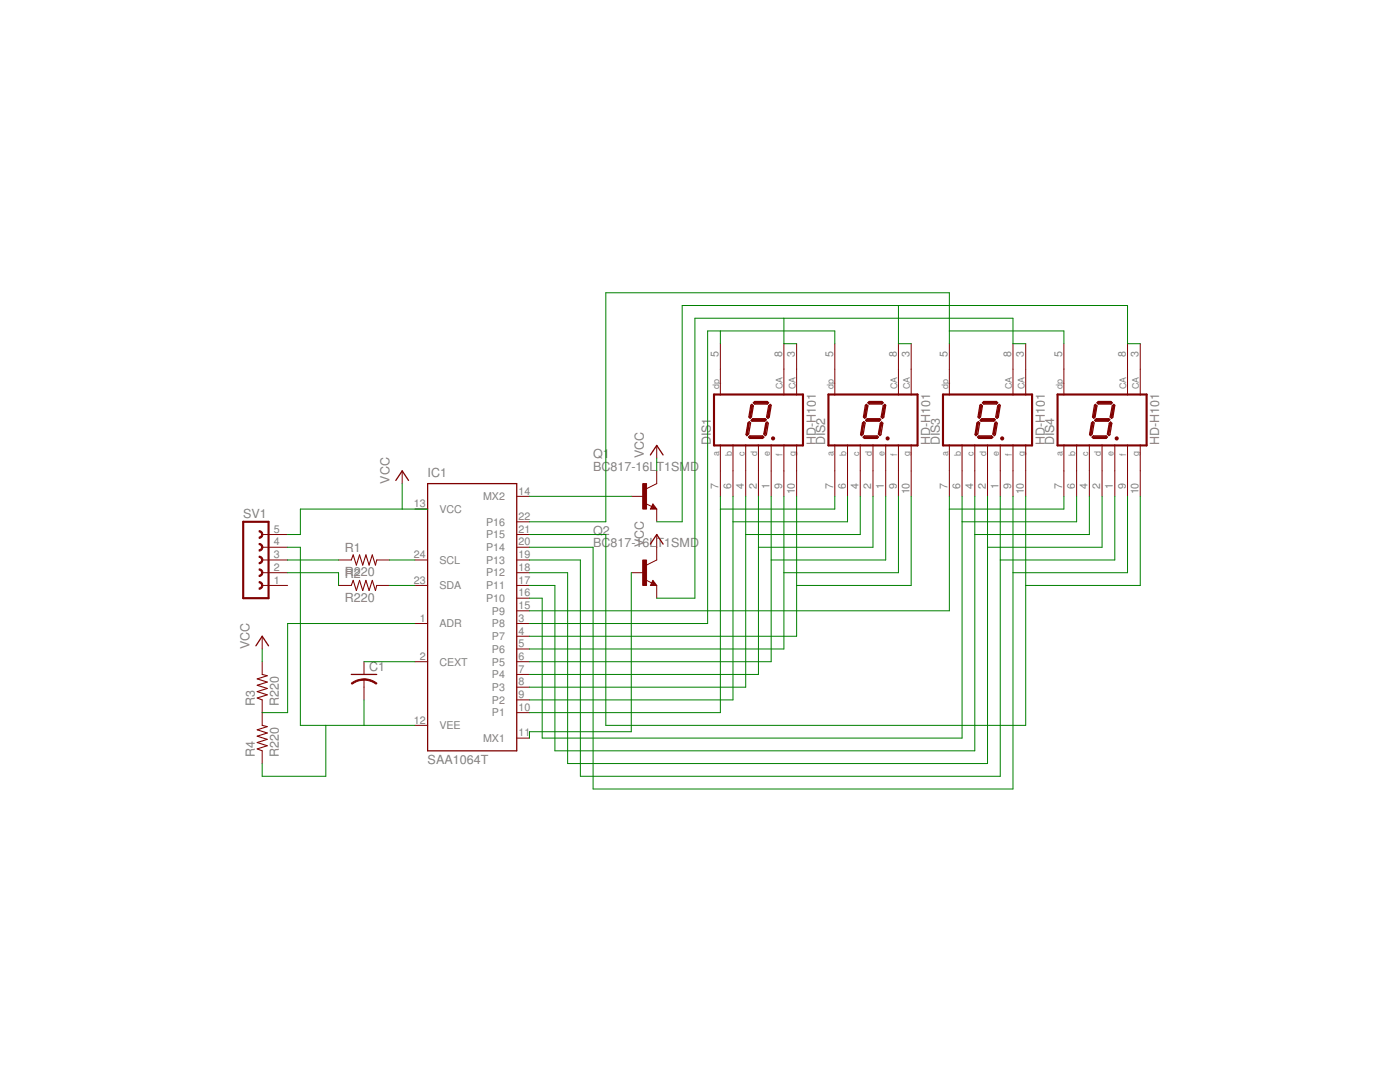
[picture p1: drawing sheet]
<svg xmlns="http://www.w3.org/2000/svg" width="279mm" height="216mm" viewBox="0 0 279 216" stroke-linecap="round" stroke-linejoin="round" font-family="sans-serif">
<g fill="none" stroke="#800000" stroke-width=".32">
<path d="M154.2 87.5h.2M177 87.5h.3M199.9 87.5h.2M222.7 87.5h.3"/>
<circle cx="154.3" cy="87.5" r=".25"/>
<circle cx="177.1" cy="87.5" r=".25"/>
<circle cx="200" cy="87.5" r=".25"/>
<circle cx="222.9" cy="87.5" r=".25"/>
</g>
<g fill="none" stroke="#800000" stroke-width=".25">
<path d="M79 95.9l1.3-1.9 1.2 1.9M85.3 96.5h17.8v53.3h-17.8zM129.8 90.8l1.3-1.9 1.2 1.9M149.4 87.2l.2-.2h2.6l.2 .2-.2 .3h-2.6zM149.5 84.1l.3 .3-.4 2.2-.3 .3-.2-.2 .4-2.3zM149.8 80.9l.3-.2 .2 .3-.3 2.2-.3 .3-.2-.3zM150.2 83.5h2.5l.2 .3-.3 .3h-2.5l-.2-.2zM150.6 80.1h2.5l.3 .3-.3 .2h-2.5l-.3-.2zM152.8 84.5l.3-.3 .2 .3-.3 2.2-.3 .2-.3-.3zM153.4 81l.3-.3 .2 .2-.4 2.3-.2 .3-.3-.3zM172.4 84.1l.3 .3-.4 2.2-.4 .3-.2-.2 .4-2.3zM172.5 87h2.5l.3 .2-.3 .3h-2.5l-.2-.3z"/>
<path d="M172.7 80.9l.2-.2 .3 .3-.4 2.2-.2 .3-.3-.3zM173.1 83.5h2.5l.2 .3-.3 .3h-2.6l-.1-.2zM173.5 80.1h2.5l.3 .3-.3 .2h-2.5l-.3-.2zM175.7 84.5l.2-.3 .3 .3-.4 2.2-.2 .2-.3-.3zM176.3 81l.3-.3 .2 .2-.4 2.3-.3 .3-.2-.3zM195 84.4l.3-.3 .2 .3-.4 2.2-.3 .3-.2-.2zM195.3 87h2.6l.2 .2-.2 .3h-2.6l-.2-.3zM195.6 80.9l.2-.2 .3 .3-.4 2.2-.3 .3-.2-.3zM195.9 83.5h2.5l.2 .3-.3 .3h-2.5l-.2-.2zM196.1 80.4l.2-.3h2.6l.2 .3-.2 .2h-2.6zM198.5 84.5l.3-.3 .2 .3-.4 2.2-.1 .2-.4-.3zM199.1 81l.3-.3 .2 .2-.4 2.3-.2 .3-.3-.3z"/>
<path d="M218.1 84.1l.3 .3-.4 2.2-.3 .3-.3-.2 .4-2.3zM218.2 87h2.5l.3 .2-.3 .3h-2.5l-.2-.3zM218.6 80.7l.3 .3-.4 2.2-.2 .3-.3-.3 .4-2.3zM218.8 83.5h2.5l.2 .3-.3 .3h-2.6l-.1-.2zM218.9 80.4l.3-.3h2.5l.3 .3-.3 .2h-2.5zM221.4 84.5l.2-.3 .3 .3-.4 2.2-.2 .2-.3-.3zM222 81l.3-.3 .2 .2-.4 2.3-.3 .3-.2-.3zM129.8 108.6l1.3-1.9 1.2 1.9M130.3 101.1l.1 .2h-.4l.3-.5 .5 .7h-.8M130.3 116.3l.1 .3h-.4l.3-.5 .5 .6h-.8M51.1 128.9l1.2-1.9 1.3 1.9M70.1 134.6h5.1"/>
</g>
<g fill="none" stroke="#800000" stroke-width=".42">
<path d="M142.5 78.7h17.8v10.2h-17.8zM165.3 78.7h17.8v10.2h-17.8zM188.2 78.7h17.8v10.2h-17.8zM211.1 78.7h17.7v10.2h-17.7zM149.5 84.4l-.4 2.3M149.7 87.2h2.4M150.1 81l-.4 2.2M150.1 83.8h2.5M150.6 80.4h2.5M153 84.6l-.4 2M153.6 81l-.3 2.2M172.3 84.4l-.4 2.3"/>
<path d="M172.6 87.2h2.4M173 83.8h2.5M173 81l-.4 2.2M173.5 80.4h2.5M175.9 84.6l-.4 2M176.5 81l-.4 2.2M195.2 84.4l-.4 2.3M195.4 87.2h2.4M195.8 83.8h2.6M195.8 81l-.4 2.2M196.3 80.4h2.6M198.7 84.6l-.3 2"/>
<path d="M199.4 81l-.4 2.2M218 84.4l-.3 2.3M218.3 87.2h2.4M218.7 83.8h2.5M218.7 81l-.4 2.2M219.2 80.4h2.5M221.6 84.6l-.4 2M222.2 81l-.4 2.2M48.5 104.1h5.1v15.3h-5.1z"/>
</g>
<g fill="none" stroke="#800000" stroke-width=".2">
<path d="M143.8 68.6v10.2M156.4 68.6v10.2M159 68.6v10.2M166.6 68.6v10.2M179.3 68.6v10.2M181.8 68.6v10.2M189.5 68.6v10.2M202.2 68.6v10.2M204.7 68.6v10.2M212.3 68.6v10.2M225 68.6v10.2M227.6 68.6v10.2"/>
<path d="M80.3 94v2.5M103.1 99h2.6M126 99h2.5M131.1 94v2.5l-2.1 1M131.1 88.9v2.5M143.8 88.8v10.2M146.3 88.8v10.2M148.8 88.8v10.2M151.4 88.8v10.2M153.9 88.8v10.2M156.4 88.8v10.2M159 88.8v10.2"/>
<path d="M166.6 88.8v10.2M169.1 88.8v10.2M171.7 88.8v10.2M174.2 88.8v10.2M176.8 88.8v10.2M179.3 88.8v10.2M181.8 88.8v10.2M189.5 88.8v10.2M192 88.8v10.2M194.5 88.8v10.2M197.1 88.8v10.2M199.6 88.8v10.2"/>
<path d="M202.2 88.8v10.2M204.7 88.8v10.2M212.3 88.8v10.2M214.9 88.8v10.2M217.4 88.8v10.2M219.9 88.8v10.2M222.5 88.8v10.2M225 88.8v10.2M227.6 88.8v10.2M52.3 111.7h5.1M52.3 116.8h5.1M52.3 114.3h5.1"/>
<path d="M52.3 109.2h5.1M52.3 106.7h5.1M67.6 111.7h2.5M67.6 116.8h2.5M75.2 111.7h2.5M75.2 116.8h2.5M82.8 111.7h2.5M82.8 116.8h2.5M82.8 101.6h2.5M103.1 111.7h2.6M103.1 116.8h2.6M103.1 119.4h2.6"/>
<path d="M103.1 114.3h2.6M103.1 109.2h2.6M103.1 106.7h2.6M103.1 104.1h2.6M126 114.3h2.5M128.8 100.5l1.2 .6M128.8 115.7l1.2 .6M130.3 115.8l.8 1h-1.3zM130.3 100.6l.8 1h-1.3zM131.1 101.6v2.5M131.1 106.7v5l-2.1 1.1M131.1 116.8v2.6"/>
<path d="M52.3 127v2.5M52.3 132v2.6M52.3 139.7v5M72.6 132v2.6M72.6 135.6v4.1M82.8 132h2.5M82.8 124.4h2.5M103.1 132h2.6M103.1 124.4h2.6M103.1 139.7h2.6M103.1 137.1h2.6M103.1 134.6h2.6"/>
<path d="M103.1 129.5h2.6M103.1 127h2.6M103.1 121.9h2.6M52.3 149.8v2.6M82.8 144.7h2.5M103.1 147.3h2.6M103.1 142.2h2.6"/>
</g>
<g fill="#800000" stroke="#800000" stroke-width=".2">
<path d="M128.3 96.5h.7v5.1h-.7z"/>
<path d="M128.3 111.7h.7v5.1h-.7z"/>
</g>
<path d="M70.1 111.7l.4-1 .6 2.1 .7-2.1 .6 2.1 .6-2.1 .7 2.1 .6-2.1 .6 2.1 .3-1.1M70.1 116.8l.4-1 .6 2 .7-2 .6 2 .6-2 .7 2 .6-2 .6 2 .3-1M52.3 134.6l1 .2-2 .7 2 .6-2 .6 2 .7-2 .6 2 .6-2 .7 1 .4M52.3 144.7l1 .3-2 .6 2 .7-2 .6 2 .6-2 .7 2 .6-2 .6 1 .4" fill="none" stroke="#800000" stroke-width=".21"/>
<g fill="#800000" stroke="#800000" stroke-width=".2">
<path d="M51.7 111a.76 .76 0 0 1 .8 .7 .76 .76 0 0 1-.8 .8v-.3a.51 .51 0 0 0 .5-.5 .51 .51 0 0 0-.5-.5z" fill-rule="evenodd"/>
<path d="M51.7 113.5a.76 .76 0 0 1 .8 .8 .76 .76 0 0 1-.8 .7v-.2a.51 .51 0 0 0 .5-.5 .51 .51 0 0 0-.5-.5z" fill-rule="evenodd"/>
<path d="M51.7 116.1a.76 .76 0 0 1 .8 .7 .76 .76 0 0 1-.8 .8v-.3a.51 .51 0 0 0 .5-.5 .51 .51 0 0 0-.5-.5z" fill-rule="evenodd"/>
<path d="M51.7 105.9a.76 .76 0 0 1 .8 .8 .76 .76 0 0 1-.8 .7v-.2a.51 .51 0 0 0 .5-.5 .51 .51 0 0 0-.5-.5z" fill-rule="evenodd"/>
<path d="M51.7 108.4a.76 .76 0 0 1 .8 .8 .76 .76 0 0 1-.8 .8v-.3a.51 .51 0 0 0 .5-.5 .51 .51 0 0 0-.5-.5z" fill-rule="evenodd"/>
<path d="M72.6 135.4l1.4 .3 1.2 .6-.1 .2-1.4-.7-1.1-.1z" fill-rule="evenodd"/>
<path d="M70.1 136.3l1.2-.6 1.3-.2v.2l-1 .1-1.3 .7z" fill-rule="evenodd"/>
</g>
<g fill="none" stroke="#008000" stroke-width=".2">
<path d="M143.8 66v2.6M156.4 63.5v5.1h2.6M166.6 68.6v-2.6h-25.4v58.4h-35.5M179.3 61v7.6h2.5M189.5 66h22.8v2.6M189.5 68.6v-10.2h-68.6v45.7h-15.2M204.7 68.6h-2.5v-5.1h-63.5v55.9h-7.6M227.6 68.6h-2.6v-7.6h-88.9v43.1h-5M80.3 96.5v5.1M105.7 99h20.3M131.1 91.4v2.6M143.8 99v43.2h-38.1"/>
<path d="M146.3 99v40.7h-40.6M148.8 99v38.1h-43.1M151.4 99v35.6h-45.7M153.9 99v33h-48.2M156.4 99v30.5h-50.7M159 99v28h-53.3M166.6 99v2.6h-22.8M169.1 99v5.1h-22.8M171.7 99v7.7h-22.9M174.2 99v10.2h-22.8M176.8 99v12.7h-22.9M179.3 99v15.3h-22.9"/>
<path d="M181.8 99v17.8h-22.8M189.5 99v22.9h-83.8M192 99v48.3h-83.8v-27.9h-2.5M194.5 99v50.8h-83.8v-33h-5M197.1 99v53.4h-83.8v-38.1h-7.6M199.6 99v55.9h-83.8v-43.2h-10.1M202.2 99v58.4h-83.8v-48.2h-12.7M204.7 99v45.7h-83.8v-38h-15.2M212.3 99v2.6h-22.8M214.9 99v5.1h-22.9M217.4 99v7.7h-22.9M219.9 99v10.2h-22.8"/>
<path d="M222.5 99v12.7h-22.9M225 99v15.3h-22.8M227.6 99v17.8h-22.9M57.4 109.2h2.5v35.5h22.9M57.4 111.7h10.2M57.4 114.3h10.2v2.5M77.7 111.7h5.1M77.7 116.8h5.1M85.3 101.6h-25.4v5.1h-2.5M126 114.3v31.7h-20.3v1.3M52.3 129.5v2.5M72.6 132h10.2"/>
<path d="M72.6 139.7v5M82.8 124.4h-25.4v17.8h-5.1M65 144.7v10.2h-12.7v-2.5"/>
</g>
<g font-size="2.5" fill="#808080">
<text x="141.8" y="88.9" transform="rotate(-90 141.8 88.9)">DIS1</text>
<text x="162.8" y="88.9" transform="rotate(-90 162.8 88.9)">HD-H101</text>
<text x="164.7" y="88.9" transform="rotate(-90 164.7 88.9)">DIS2</text>
<text x="185.7" y="88.9" transform="rotate(-90 185.7 88.9)">HD-H101</text>
<text x="187.6" y="88.9" transform="rotate(-90 187.6 88.9)">DIS3</text>
<text x="208.5" y="88.9" transform="rotate(-90 208.5 88.9)">HD-H101</text>
<text x="210.4" y="88.9" transform="rotate(-90 210.4 88.9)">DIS4</text>
<text x="231.4" y="88.9" transform="rotate(-90 231.4 88.9)">HD-H101</text>
<text x="85.3" y="95.2">IC1</text>
<text x="118.4" y="94">BC817-16LT1SMD</text>
<text x="118.4" y="91.4">Q1</text>
<text x="128.5" y="91.4" transform="rotate(-90 128.5 91.4)">VCC</text>
<text x="77.7" y="96.5" transform="rotate(-90 77.7 96.5)">VCC</text>
<text x="48.5" y="103.4">SV1</text>
<text x="118.4" y="106.7">Q2</text>
<text x="68.8" y="110.2">R1</text>
<text x="118.4" y="109.2">BC817-16LT1SMD</text>
<text x="128.5" y="109.2" transform="rotate(-90 128.5 109.2)">VCC</text>
<text x="68.8" y="115">R220</text>
<text x="68.8" y="115.3">R2</text>
<text x="68.8" y="120.1">R220</text>
<text x="49.8" y="129.5" transform="rotate(-90 49.8 129.5)">VCC</text>
<text x="73.7" y="133.9">C1</text>
<text x="50.8" y="140.9" transform="rotate(-90 50.8 140.9)">R3</text>
<text x="55.6" y="140.9" transform="rotate(-90 55.6 140.9)">R220</text>
<text x="50.8" y="151.1" transform="rotate(-90 50.8 151.1)">R4</text>
<text x="55.6" y="151.1" transform="rotate(-90 55.6 151.1)">R220</text>
<text x="85.3" y="152.4">SAA1064T</text>
</g>
<g font-size="2.1" fill="#808080">
<text x="143.4" y="71.3" transform="rotate(-90 143.4 71.3)">5</text>
<text x="156.1" y="71.3" transform="rotate(-90 156.1 71.3)">8</text>
<text x="158.6" y="71.3" transform="rotate(-90 158.6 71.3)">3</text>
<text x="166.3" y="71.3" transform="rotate(-90 166.3 71.3)">5</text>
<text x="178.9" y="71.3" transform="rotate(-90 178.9 71.3)">8</text>
<text x="181.5" y="71.3" transform="rotate(-90 181.5 71.3)">3</text>
<text x="189.1" y="71.3" transform="rotate(-90 189.1 71.3)">5</text>
<text x="201.8" y="71.3" transform="rotate(-90 201.8 71.3)">8</text>
<text x="204.3" y="71.3" transform="rotate(-90 204.3 71.3)">3</text>
<text x="212" y="71.3" transform="rotate(-90 212 71.3)">5</text>
<text x="224.7" y="71.3" transform="rotate(-90 224.7 71.3)">8</text>
<text x="227.2" y="71.3" transform="rotate(-90 227.2 71.3)">3</text>
<text x="82.6" y="101.2">13</text>
<text x="96.4" y="99.8">MX2</text>
<text x="103.5" y="98.7">14</text>
<text x="143.4" y="97.5" transform="rotate(-90 143.4 97.5)">7</text>
<text x="145.9" y="97.5" transform="rotate(-90 145.9 97.5)">6</text>
<text x="148.5" y="97.5" transform="rotate(-90 148.5 97.5)">4</text>
<text x="151" y="97.5" transform="rotate(-90 151 97.5)">2</text>
<text x="153.6" y="97.5" transform="rotate(-90 153.6 97.5)">1</text>
<text x="156.1" y="97.5" transform="rotate(-90 156.1 97.5)">9</text>
<text x="158.6" y="98.7" transform="rotate(-90 158.6 98.7)">10</text>
<text x="166.3" y="97.5" transform="rotate(-90 166.3 97.5)">7</text>
<text x="168.8" y="97.5" transform="rotate(-90 168.8 97.5)">6</text>
<text x="171.3" y="97.5" transform="rotate(-90 171.3 97.5)">4</text>
<text x="173.9" y="97.5" transform="rotate(-90 173.9 97.5)">2</text>
<text x="176.4" y="97.5" transform="rotate(-90 176.4 97.5)">1</text>
<text x="178.9" y="97.5" transform="rotate(-90 178.9 97.5)">9</text>
<text x="181.5" y="98.7" transform="rotate(-90 181.5 98.7)">10</text>
<text x="189.1" y="97.5" transform="rotate(-90 189.1 97.5)">7</text>
<text x="191.6" y="97.5" transform="rotate(-90 191.6 97.5)">6</text>
<text x="194.2" y="97.5" transform="rotate(-90 194.2 97.5)">4</text>
<text x="196.7" y="97.5" transform="rotate(-90 196.7 97.5)">2</text>
<text x="199.3" y="97.5" transform="rotate(-90 199.3 97.5)">1</text>
<text x="201.8" y="97.5" transform="rotate(-90 201.8 97.5)">9</text>
<text x="204.3" y="98.7" transform="rotate(-90 204.3 98.7)">10</text>
<text x="212" y="97.5" transform="rotate(-90 212 97.5)">7</text>
<text x="214.5" y="97.5" transform="rotate(-90 214.5 97.5)">6</text>
<text x="217" y="97.5" transform="rotate(-90 217 97.5)">4</text>
<text x="219.6" y="97.5" transform="rotate(-90 219.6 97.5)">2</text>
<text x="222.1" y="97.5" transform="rotate(-90 222.1 97.5)">1</text>
<text x="224.7" y="97.5" transform="rotate(-90 224.7 97.5)">9</text>
<text x="227.2" y="98.7" transform="rotate(-90 227.2 98.7)">10</text>
<text x="54.7" y="106.3">5</text>
<text x="87.7" y="102.3">VCC</text>
<text x="97" y="107.4">P15</text>
<text x="97" y="104.9">P16</text>
<text x="103.5" y="106.3">21</text>
<text x="103.5" y="103.8">22</text>
<text x="54.7" y="113.9">2</text>
<text x="54.7" y="111.4">3</text>
<text x="54.7" y="108.8">4</text>
<text x="82.6" y="111.4">24</text>
<text x="87.7" y="112.5">SCL</text>
<text x="97" y="112.5">P13</text>
<text x="97" y="110">P14</text>
<text x="103.5" y="113.9">18</text>
<text x="103.5" y="111.4">19</text>
<text x="103.5" y="108.8">20</text>
<text x="54.7" y="116.5">1</text>
<text x="82.6" y="116.5">23</text>
<text x="87.7" y="117.6">SDA</text>
<text x="97" y="117.6">P11</text>
<text x="97" y="115">P12</text>
<text x="103.5" y="119">16</text>
<text x="103.5" y="116.5">17</text>
<text x="83.8" y="124.1">1</text>
<text x="87.7" y="125.2">ADR</text>
<text x="97" y="120.1">P10</text>
<text x="98.2" y="125.2">P8</text>
<text x="98.2" y="122.6">P9</text>
<text x="103.5" y="124.1">3</text>
<text x="103.5" y="121.5">15</text>
<text x="83.8" y="131.7">2</text>
<text x="98.2" y="130.3">P6</text>
<text x="98.2" y="127.7">P7</text>
<text x="103.5" y="131.7">6</text>
<text x="103.5" y="129.1">5</text>
<text x="103.5" y="126.6">4</text>
<text x="87.7" y="132.8">CEXT</text>
<text x="98.2" y="137.9">P3</text>
<text x="98.2" y="135.3">P4</text>
<text x="98.2" y="132.8">P5</text>
<text x="103.5" y="136.8">8</text>
<text x="103.5" y="134.2">7</text>
<text x="98.2" y="143">P1</text>
<text x="98.2" y="140.4">P2</text>
<text x="103.5" y="141.8">10</text>
<text x="103.5" y="139.3">9</text>
<text x="82.6" y="144.4">12</text>
<text x="87.7" y="145.5">VEE</text>
<text x="96.4" y="148">MX1</text>
<text x="103.5" y="146.9">11</text>
</g>
<g font-size="1.8" fill="#808080">
<text x="143.5" y="77.7" transform="rotate(-90 143.5 77.7)">dp</text>
<text x="156.2" y="77.7" transform="rotate(-90 156.2 77.7)">CA</text>
<text x="158.7" y="77.7" transform="rotate(-90 158.7 77.7)">CA</text>
<text x="166.4" y="77.7" transform="rotate(-90 166.4 77.7)">dp</text>
<text x="179.1" y="77.7" transform="rotate(-90 179.1 77.7)">CA</text>
<text x="181.6" y="77.7" transform="rotate(-90 181.6 77.7)">CA</text>
<text x="189.2" y="77.7" transform="rotate(-90 189.2 77.7)">dp</text>
<text x="201.9" y="77.7" transform="rotate(-90 201.9 77.7)">CA</text>
<text x="204.4" y="77.7" transform="rotate(-90 204.4 77.7)">CA</text>
<text x="212.1" y="77.7" transform="rotate(-90 212.1 77.7)">dp</text>
<text x="224.8" y="77.7" transform="rotate(-90 224.8 77.7)">CA</text>
<text x="227.3" y="77.7" transform="rotate(-90 227.3 77.7)">CA</text>
<text x="143.5" y="91" transform="rotate(-90 143.5 91)">a</text>
<text x="146" y="91" transform="rotate(-90 146 91)">b</text>
<text x="148.6" y="91" transform="rotate(-90 148.6 91)">c</text>
<text x="151.1" y="91" transform="rotate(-90 151.1 91)">d</text>
<text x="153.7" y="91" transform="rotate(-90 153.7 91)">e</text>
<text x="156.2" y="91" transform="rotate(-90 156.2 91)">f</text>
<text x="158.7" y="91" transform="rotate(-90 158.7 91)">g</text>
<text x="166.4" y="91" transform="rotate(-90 166.4 91)">a</text>
<text x="168.9" y="91" transform="rotate(-90 168.9 91)">b</text>
<text x="171.4" y="91" transform="rotate(-90 171.4 91)">c</text>
<text x="174" y="91" transform="rotate(-90 174 91)">d</text>
<text x="176.5" y="91" transform="rotate(-90 176.5 91)">e</text>
<text x="179.1" y="91" transform="rotate(-90 179.1 91)">f</text>
<text x="181.6" y="91" transform="rotate(-90 181.6 91)">g</text>
<text x="189.2" y="91" transform="rotate(-90 189.2 91)">a</text>
<text x="191.7" y="91" transform="rotate(-90 191.7 91)">b</text>
<text x="194.3" y="91" transform="rotate(-90 194.3 91)">c</text>
<text x="196.8" y="91" transform="rotate(-90 196.8 91)">d</text>
<text x="199.4" y="91" transform="rotate(-90 199.4 91)">e</text>
<text x="201.9" y="91" transform="rotate(-90 201.9 91)">f</text>
<text x="204.4" y="91" transform="rotate(-90 204.4 91)">g</text>
<text x="212.1" y="91" transform="rotate(-90 212.1 91)">a</text>
<text x="214.6" y="91" transform="rotate(-90 214.6 91)">b</text>
<text x="217.1" y="91" transform="rotate(-90 217.1 91)">c</text>
<text x="219.7" y="91" transform="rotate(-90 219.7 91)">d</text>
<text x="222.2" y="91" transform="rotate(-90 222.2 91)">e</text>
<text x="224.8" y="91" transform="rotate(-90 224.8 91)">f</text>
<text x="227.3" y="91" transform="rotate(-90 227.3 91)">g</text>
</g>
</svg>
